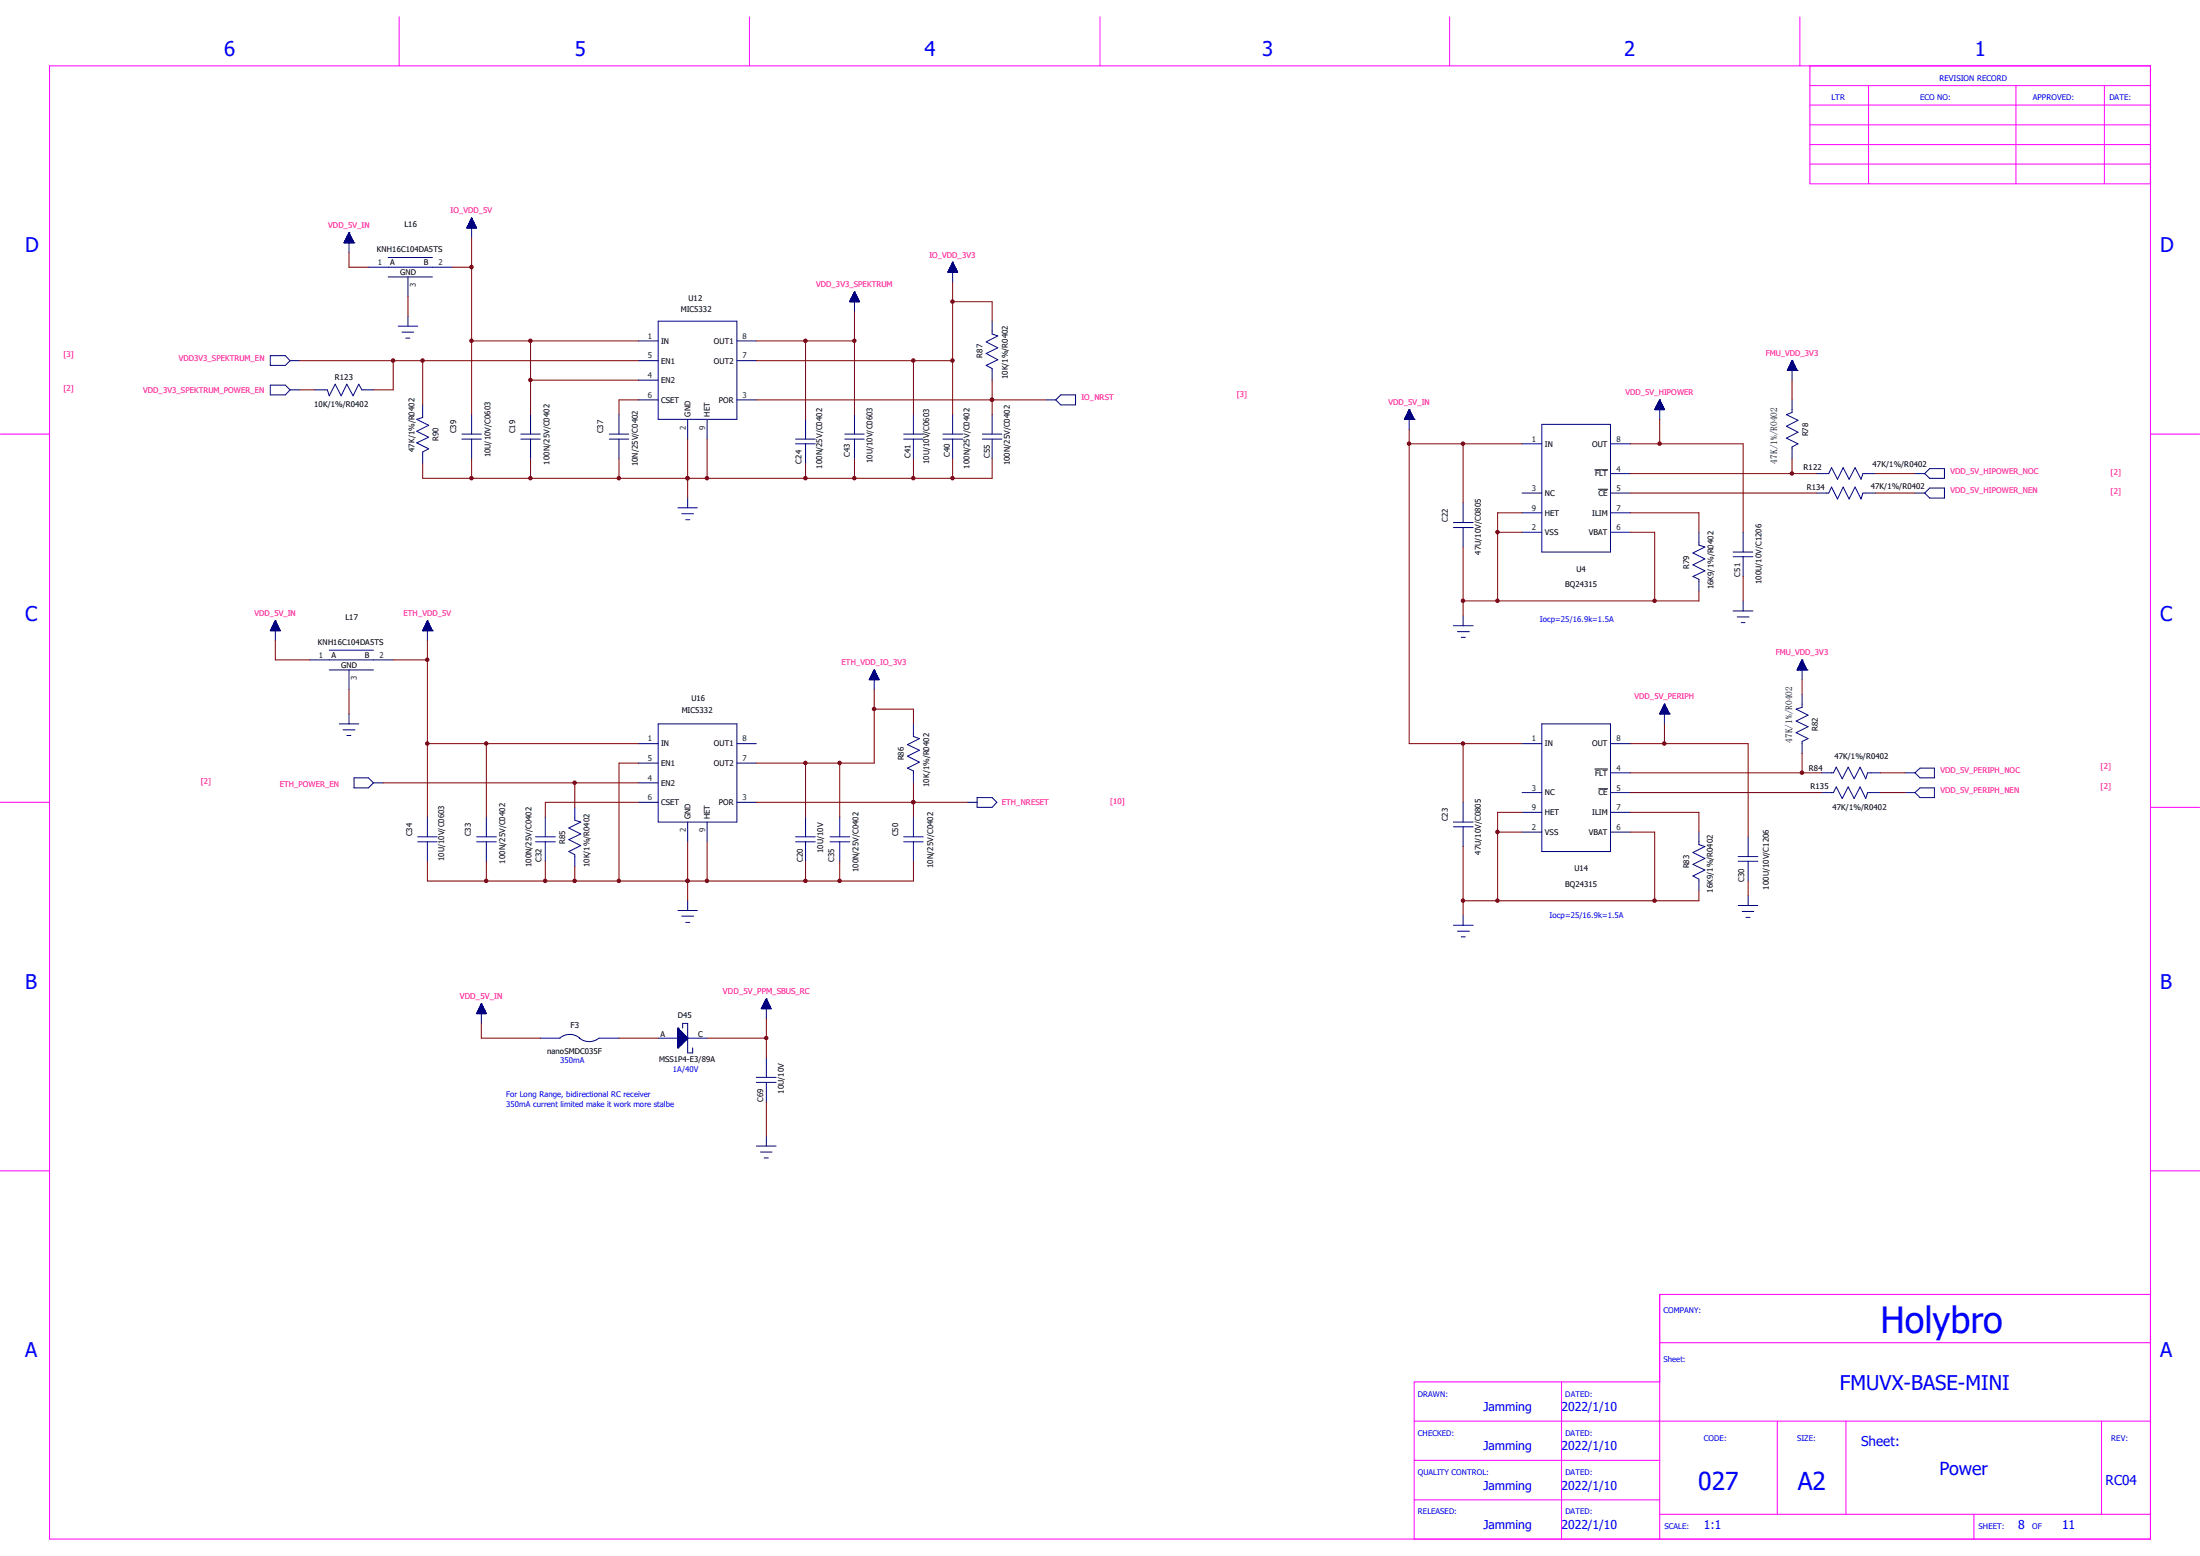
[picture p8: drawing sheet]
<svg xmlns="http://www.w3.org/2000/svg" width="297mm" height="210mm" viewBox="0 0 297 210" stroke-linecap="round" stroke-linejoin="round" font-family="sans-serif">
<g fill="none" stroke="#000080" stroke-width=".14">
<path d="M46.4 32.8h.1M46.4 32.8h1.4M46.5 32.7h1.3M46.5 32.7h1.2v.1M46.6 32.6h1.1v.2M46.6 32.5h1.1M46.6 32.5v.3M46.6 32.8v-.4h1v.4M46.7 32.4h.9M46.7 32.3h.9v.5M46.7 32.3v.5M46.7 32.3h.8"/>
<path d="M46.7 32.8v-.6h.8v.6M46.7 32.2h.8M46.8 32.1h.7v.7M46.8 32h.6v.8M46.9 31.9h.4v.9M46.9 31.8v1M46.9 31.8h.4M46.9 31.8h.4v1M47 31.7h.2v1.1M47 31.7v1.1M47 31.7h.2M47 31.6h.2v1.2"/>
<path d="M47 31.5v1.3M47.1 31.5h.1M47.1 31.5h.1v1.3M47.1 31.4v1.4M47.1 31.4h.1M47.1 31.4v2.7M47.1 31.4l-.7 1.4M47.1 31.4l.7 1.4M47.3 31.7h-.4v1.1M47.4 32h-.6v.8M47.4 32.1h-.6v.7M47.7 32.6h-1.2v.2"/>
<path d="M47.8 32.8h.1M49.7 36.1h11.3M52.4 37.4h6M52.4 34.8h6M55.1 37.4v2.6M63 30.7h1.3M63 30.7v.1M63.1 30.7h1.2v.1M63.1 30.6h1.2M63.1 30.6v.2M63.1 30.6h1.1M63.2 30.5h1v.3"/>
<path d="M63.2 30.4h1M63.2 30.3h.9v.5M63.2 30.3v.5M63.3 30.3h.8M63.3 30.2h.8v.6M63.3 30.1v.7M63.3 30.1h.8M63.4 30.1h.6M63.4 30v.8M63.4 30h.6M63.4 29.9v.9M63.5 29.9h.4"/>
<path d="M63.5 29.9h.4v.9M63.5 29.8v1M63.5 29.8h.3M63.5 29.7v1.1M63.6 29.7h.2v1.1M63.6 29.6h.2M63.6 29.6v1.2M63.6 29.5h.1v1.3M63.6 29.5v1.3M63.7 29.5h.1M63.7 29.4v2.7M63.7 29.4l-.7 1.4"/>
<path d="M63.7 29.4l.6 1.4h-1.3M63.8 29.8v1M64 30v.8M64 30.1v.7M64.1 30.4h-.9v.4M64.2 30.5h-1v.3M64.2 30.4v.4M64.3 30.6v.2M115.1 40v.7M115.1 40h.6M115.1 39.9h.6v.8M115.1 39.8v.9"/>
<path d="M115.1 39.8h.5M115.1 39.8h.5v.9M115.2 39.8h.3M115.2 39.7h.3v1M115.3 39.6h.2v1.1M115.3 39.5h.1v1.2M115.3 39.5v1.2M115.4 39.4h.1M115.4 39.4v2.6M115.4 39.4l-.7 1.3M115.4 39.4l.6 1.3h-1.3M115.4 39.5h.1"/>
<path d="M115.4 39.5h-.1v1.2M115.5 39.7h-.3v1M128 36.7h1.2M128 36.6h1.2M128.1 36.6h1.1v.1M128.1 36.5h1.1v.2M128.1 36.4h1M128.1 36.4v.3M128.1 36.7v-.3h1v.3M128.2 36.3h.9M128.2 36.7v-.5h.9v.5M128.2 36.2h.8"/>
<path d="M128.2 36.2h.8v.5M128.2 36.1v.6M128.3 36.1h.7M128.3 36h.6v.7M128.4 35.9h.5v.8M128.4 35.9v.8M128.4 35.9h.5M128.4 35.9h.4v.8M128.5 35.7h.3v1M128.5 35.6h.2v1.1M128.5 35.6v1.1M128.6 35.6h.1"/>
<path d="M128.6 35.5h.1v1.2M128.6 35.5v1.2M128.6 35.4h.1M128.6 35.4v2.7M128.6 35.4l-.6 1.3M128.6 35.4l.7 1.3h-1.3M128.6 35.5h.1M128.7 35.6h-.2v1.1M128.8 35.8h-.4v.9M128.9 36h-.6v.7M129.2 36.5h-1.1v.2M36.5 48h2l.7 .7-.7 .6h-2z"/>
<path d="M36.5 52h2l.7 .6-.7 .7h-2zM39.2 48.7h1.3M39.2 52.6h1.3M42.5 52.6h1.7l.2 .8 .9-1.5 .8 1.5 .7-1.5 .9 1.5 .7-1.5 .5 .7h1.5M53.8 44h2.6M54.3 44.8h1.5M54.8 45.6h.5M55.1 42.7v1.3M57.1 54.7v1.6l-.8 .3 1.6 .8-1.6 .8 1.6 .8-1.6 .8 1.6 .8-.8 .4v1.6M62.4 59.3h2.6M62.4 58.6h2.6M63.7 56v2.6"/>
<path d="M63.7 59.3v2.6M70.3 59.3h2.6M70.3 58.6h2.6M71.6 56v2.6M71.6 59.3v2.6M82.3 59.3h2.6M82.3 58.6h2.6M83.6 56v2.6M83.6 59.3v2.6M86.2 46h2.7M86.2 48.7h2.7M86.2 51.3h2.7"/>
<path d="M86.2 54h2.7M88.9 43.3h10.6v13.3h-10.6zM92.8 56.6v2.7M95.5 56.6v2.7M99.5 46h2.6M99.5 48.7h2.6M99.5 54h2.6M107.4 59.9h2.7M107.4 59.3h2.7M108.8 56.6v2.7M108.8 59.9v2.7M114 59.3h2.7"/>
<path d="M114 58.6h2.7M114.7 40.7h1.3M114.7 40.6v.1M114.8 40.6h1.2M114.8 40.6h1.2v.1M114.8 40.5v.2M114.8 40.5h1.1M114.9 40.7v-.3h1v.3M114.9 40.4h1M114.9 40.3h1v.4M114.9 40.7v-.5h.9v.5M115 40.2h.8"/>
<path d="M115 40.1h.7v.6M115.1 40h.6v.7M115.4 56v2.6M115.4 59.3v2.6M115.7 40.1h-.7v.6M115.8 40.3h-.9v.4M122 59.3h2.6M122 58.6h2.6M123.3 56v2.6M123.3 59.3v2.6M127.3 59.3h2.7M127.3 58.6h2.7"/>
<path d="M128.6 56v2.6M128.6 59.3v2.6M132.6 59.3h2.7M132.6 58.6h2.7M133.9 43.3v1.8l.8 .2-1.6 .8 1.6 .8-1.6 .8 1.6 .9-1.6 .7 .8 .4v1.6M133.9 56v2.6M133.9 59.3v2.6M141.2 54h1.3M142.5 54l.7-.7h2v1.4h-2zM189.6 56.6h.1M189.6 56.6h1.3M189.7 56.5h1.2v.1"/>
<path d="M189.7 56.4h1.1v.2M189.7 56.4v.2M189.7 56.3h1.1M189.8 56.3h1v.3M189.8 56.2h1M189.8 56.3v.3M189.8 56.6v-.4h.9v.4M189.9 56.1h.8M189.9 56.1h.8v.5M189.9 56v.6M189.9 56h.7M189.9 56.6v-.6h.7v.6"/>
<path d="M189.9 55.9h.7M190 55.9h.5v.7M190 55.8h.5v.8M190.1 55.7h.4v.9M190.1 55.6v1M190.1 55.6h.3M190.1 55.5h.3v1.1M190.1 55.5v1.1M190.2 55.5h.2M190.2 55.5h.2v1.1M190.2 55.4v1.2M190.2 55.4h.1"/>
<path d="M190.2 55.3h.1M190.2 55.3v2.7M190.2 55.3l-.6 1.3M190.2 55.3l.7 1.3M190.2 55.3l.1 1.3M190.5 55.7h-.5v.9M190.5 55.8h-.5v.8M190.8 56.5h-1.1v.1M190.9 56.6h.1M205.5 59.9h2.7M208.2 57.3h9.2v17.2h-9.2zM217.4 59.9h2.7"/>
<path d="M223.4 55.2l1.3 .1M223.5 55.1h1.2v.2M223.5 55.1v.2M223.5 55h1.1v.3M223.5 55.1h1.1M223.5 55v.3M223.6 55.3v-.4h.9v.4M223.6 54.9h1M223.6 54.9h.9M223.6 54.8h.9v.5M223.7 55.3v-.6h.8v.6M223.7 54.7h.7"/>
<path d="M223.8 54.6h.6v.7M223.8 54.5h.5v.8M223.9 54.4h.4v.9M223.9 54.3v1M223.9 54.3h.3v1M223.9 54.3h.3M223.9 54.2v1.1M223.9 54.2h.3v1.1M223.9 54.2h.3M223.9 54.1v1.2M224 54.1h.2M224 54.1h.1v1.2"/>
<path d="M224.1 54h.1M224.1 54v2.6M224.1 54l-.7 1.3h1.3M224.1 54l.6 1.3M224.1 54l-.1 1.3M224.3 54.4h-.5v.9M224.4 54.6h-.6v.7M224.5 54.8h-.9v.5M224.7 55.2h-1.3v.1M241.3 50h.1M241.3 50h1.3M241.3 50v-.1h1.3v.1"/>
<path d="M241.4 49.8h1.1M241.4 49.8h1.1v.2M241.5 49.7h.9v.3M241.5 49.6h.9v.4M241.5 49.5v.5M241.6 49.5h.8M241.6 50v-.6h.8v.6M241.6 49.4h.7M241.6 49.4h.7v.6M241.6 49.3v.7M241.6 49.3h.7M241.7 49.2h.5v.8"/>
<path d="M241.7 49.1h.5v.9M241.8 49h.3v1M241.8 49v1M241.8 49h.3M241.8 48.9h.3v1.1M241.8 48.9v1.1M241.9 48.9h.2M241.9 48.8h.2v1.2M241.9 48.8v1.2M241.9 48.8h.1M241.9 48.7h.1M241.9 48.7v2.6"/>
<path d="M241.9 54v1.7l-.7 .3 1.5 .7-1.5 .8 1.5 .8-1.5 .8 1.5 .8-.8 .4v1.6M241.9 48.7l-.6 1.3M241.9 48.7l.7 1.3M241.9 48.7l.1 1.3M242.2 49.1h-.5v.9M242.2 49.2h-.5v.8M242.4 49.6h-.9v.4M242.5 49.7h-1.1v.3M242.6 50h.1M91.5 68.5h2.6M92 69.3h1.6M92.6 70.1h.5"/>
<path d="M92.8 67.2v1.3M196.2 71.2h2.7M196.2 70.5h2.7M197.5 67.9v2.6M197.5 71.2v2.6M205.5 71.8h2.7M205.5 66.5h2.7M205.5 69.2h2.7M217.4 71.8h2.7M217.4 66.5h2.7M217.4 69.2h2.7M217.4 63.9h2.7"/>
<path d="M229.4 71.8v1.8l.8 .2-1.6 .8 1.6 .8-1.6 .8 1.6 .8-1.6 .8 .8 .4v1.6M234 74.5h2.6M234 75.1h2.6M235.3 71.8v2.7M235.3 75.1v2.7M245.3 66.5h1.6l.4-.8 .8 1.7 .7-1.7 .8 1.7 .8-1.7 .8 1.7 .3-.9h1.7M245.3 63.9h1.6l.4-.8 .8 1.6 .7-1.6 .8 1.6 .8-1.6 .8 1.6 .3-.8h1.7M258.5 66.5h1.3M258.5 63.9h1.3M259.8 66.5l.7-.6h2v1.3h-2zM260.5 63.2h2v1.4h-2l-.7-.7zM36.5 85.1h1.3"/>
<path d="M36.6 85h1.2M36.7 84.9h1M36.7 84.8h.9v.3M36.7 84.7v.4M36.7 84.7h.9M36.7 84.6v.5M36.8 84.6h.7M36.8 84.5h.7v.6M36.8 84.5v.6M36.8 84.5h.7M36.9 84.5h.6M36.9 84.4h.6"/>
<path d="M36.9 84.4v.7M36.9 84.4h.5M36.9 84.3h.5M36.9 84.2v.9M37 84.2h.4M37 84.2v.9M37 84.1h.3v1M37 84v1.1M37 84h.3M37 84.1h.3M37 83.9v1.2M37.1 84h.2"/>
<path d="M37.1 83.9h.2v1.2M37.2 83.8h.1M37.2 83.8v2.6M37.2 83.8l.6 1.3h-1.3zM37.2 83.9h-.1v1.2M37.3 84v1.1M37.4 84.2v.9M37.4 84.3v.8M37.5 84.4v.7M37.6 84.6v.5M37.7 84.8h-1v.3M37.7 84.8v.3"/>
<path d="M37.7 84.9h-1.1v.2M37.8 85h-1.3v.1M37.8 85v.1M41.8 89.1h11.3M44.4 90.4h6M44.4 87.8h6M45.8 97.7h2.6M46.3 98.5h1.6M46.8 99.3h.6M47.1 90.4v2.6M47.1 96.4v1.3M57.1 85.1h.1"/>
<path d="M57.1 85.1h1.3M57.1 85.1h1.2M57.1 85h1.2M57.1 84.9h1.2M57.1 84.9v.2M57.2 84.9h1.1v.2M57.2 84.8h1v.3M57.2 84.8v.3M57.2 84.8h1M57.3 84.7h.9M57.3 84.7v.4M57.3 84.7h.8"/>
<path d="M57.3 84.6h.8M57.3 84.5v.6M57.4 84.5h.7M57.4 84.5h.7v.6M57.4 84.5v.6M57.4 84.5h.6M57.4 84.4h.6M57.4 84.4h.6v.7M57.4 84.3v.8M57.5 84.3h.5M57.5 84.2h.5v.9M57.5 84.2v.9"/>
<path d="M57.5 84.2h.4v.9M57.5 84.1v1M57.6 84.1h.3M57.6 84v1.1M57.6 84h.2M57.6 83.9v1.2M57.7 83.9h.1M57.7 83.8h.1M57.7 83.8v2.6M57.7 83.9v1.2M57.7 83.8l-.6 1.3M57.7 83.8l.7 1.3"/>
<path d="M57.8 83.9v1.2M57.9 84v1.1M58.1 84.6v.5M58.2 84.7v.4M58.3 85h-1.2v.1M58.3 85v.1M58.4 85.1h.1M88.9 97.7h10.6v13.3h-10.6zM117.4 91.7h.1M117.4 91.7h1.3M117.4 91.6h1.2M117.4 91.5v.2"/>
<path d="M117.5 91.5h1.1M117.5 91.5h1v.2M117.6 91.4h.9M117.6 91.3h.8v.4M117.6 91.2v.5M117.6 91.2h.8M117.6 91.1v.6M117.7 91.1h.7M117.7 91.1h.6M117.7 91v.7M117.7 91h.6M117.8 91h.5"/>
<path d="M117.8 90.8h.4v.9M117.8 90.8h.4M117.8 90.8v.9M117.9 90.8h.3M117.9 90.7v1M117.9 90.7h.3M117.9 90.6h.3v1.1M117.9 90.6v1.1M117.9 90.6h.2M117.9 90.5v1.2M118 90.5h.1v1.2M118 90.5h.1"/>
<path d="M118 90.4v2.6M118 90.4l.7 1.3h-1.4zM118.2 90.7v1M118.3 90.9h-.5v.8M118.3 90.9v.8M118.3 91.1v.6M118.4 91.1v.6M118.4 91.4h-.8v.3M118.5 91.4v.3M118.5 91.4h-1v.3M118.6 91.6v.1M118.7 91.7h.1"/>
<path d="M123.3 97.7v1.7l.8 .3-1.6 .8 1.6 .8-1.6 .8 1.6 .8-1.6 .8 .8 .4v1.6M196.2 84.5h2.7M196.8 85.3h1.6M197.3 86h.5M197.5 83.1v1.4M208.2 97.7h9.2v17.2h-9.2zM224.1 96.4h.1M224.1 96.4h1.3M224.1 96.3h1.2M224.1 96.3h1.2v.1M224.1 96.2v.2M224.2 96.2h1.1"/>
<path d="M224.2 96.2h1.1v.2M224.2 96.1v.3M224.2 96.1h1.1M224.2 96.4v-.3h1v.3M224.2 96h1M224.3 96h.9v.4M224.3 95.8h.8v.6M224.3 95.8v.6M224.4 95.8h.7M224.4 96.4v-.7h.7v.7M224.4 95.7h.6M224.5 95.6h.5v.8"/>
<path d="M224.5 95.5h.5v.9M224.5 95.5v.9M224.5 95.5h.4M224.5 95.4h.4v1M224.5 95.4v1M224.6 95.4h.3M224.6 95.3h.2v1.1M224.6 95.3v1.1M224.6 95.3h.2M224.7 95.2h.1v1.2M224.7 95h.1M224.7 95v2.7"/>
<path d="M224.7 95l-.6 1.4M224.7 95l.7 1.4M224.7 95.1v1.3M224.8 95.2h-.1v1.2M225 95.6h-.5v.8M225.2 95.9h-.9v.5M225.4 96.4h.1M234 82.5h2.6M234.5 83.3h1.6M235.1 84h.5M235.3 81.1v1.4M242.6 90.4h.1"/>
<path d="M242.6 90.4h1.4M242.7 90.4h1.2M242.7 90.3h1.2M242.7 90.2h1.1v.2M242.8 90.1h1M242.8 90.1v.3M242.8 90.1h1v.3M242.8 90h.9v.4M242.8 90v.4M242.9 90h.8M242.9 89.9h.8M242.9 89.9v.5"/>
<path d="M242.9 89.9h.7M243 89.8h.6M243 89.7h.6M243 89.6h.5v.8M243 89.5v.9M243.1 89.5h.4M243.1 89.4v1M243.1 89.5h.4v.9M243.1 89.4h.3v1M243.1 89.3v1.1M243.2 89.3h.2M243.2 89.2v1.2"/>
<path d="M243.2 89.2h.1M243.2 89.1v1.3M243.3 89.1h.1M243.3 89.1v2.6M243.3 93.7v1.8l-.8 .2 1.6 .8-1.6 .8 1.6 .8-1.6 .8 1.6 .8-.8 .4v1.6M243.3 89.1l-.7 1.3M243.3 89.1l.7 1.3M243.3 89.1v1.3M243.4 89.2v1.2M243.5 89.6h-.5v.8M243.6 89.7h-.6v.7M243.6 89.7v.7"/>
<path d="M243.6 89.8v.6M243.7 89.9v.5M243.8 90.2h-1.1v.2M243.9 90.3h-1.2v.1M243.9 90.3v.1M244 90.4h.1M47.8 105h1.9l.7 .7-.7 .6h-1.9zM50.4 105.7h1.3M56.4 113.6h2.6M56.4 112.9h2.6M57.7 110.3v2.6M57.7 113.6v2.6"/>
<path d="M64.3 113.6h2.7M64.3 112.9h2.7M65.7 110.3v2.6M65.7 113.6v2.6M72.3 113.6h2.7M72.3 112.9h2.7M73.6 110.3v2.6M73.6 113.6v2.6M77.6 109v1.7l.8 .3-1.6 .8 1.6 .8-1.6 .7 1.6 .8-1.6 .8 .8 .5v1.5M86.2 100.4h2.7M86.2 103h2.7M86.2 105.7h2.7"/>
<path d="M86.2 108.3h2.7M92.8 111v2.6M95.5 111v2.6M99.5 100.4h2.6M99.5 103h2.6M99.5 108.3h2.6M107.4 113.6h2.7M107.4 112.9h2.7M108.8 110.3v2.6M108.8 113.6v2.6M112.1 113.6h2.6M112.1 112.9h2.6"/>
<path d="M113.4 110.3v2.6M113.4 113.6v2.6M122 113.6h2.6M122 112.9h2.6M123.3 110.3v2.6M123.3 113.6v2.6M130.6 108.3h1.3M131.9 107.7h2l.7 .6-.7 .7h-2zM196.2 111.6h2.7M196.2 111h2.7M197.5 108.3v2.7M197.5 111.6v2.7"/>
<path d="M205.5 100.4h2.7M205.5 112.3h2.7M205.5 107h2.7M205.5 109.6h2.7M217.4 100.4h2.7M217.4 112.3h2.7M217.4 107h2.7M217.4 109.6h2.7M217.4 104.3h2.7M229.4 112.3v1.7l.8 .3-1.6 .8 1.6 .8-1.6 .8 1.6 .7-1.6 .8 .8 .5v1.5M234.7 116.2h2.6M234.7 115.6h2.6"/>
<path d="M236 112.9v2.7M236 116.2v2.7M245.9 107h1.6l.4-.8 .8 1.6 .8-1.6 .8 1.6 .8-1.6 .8 1.6 .2-.8h1.8M245.9 104.3h1.6l.4-.8 .8 1.6 .8-1.6 .8 1.6 .8-1.6 .8 1.6 .2-.8h1.8M257.2 107h1.3M257.2 104.3h1.3M258.5 104.3l.7-.6h2v1.3h-2zM258.5 107l.7-.7h2v1.4h-2zM64.3 136.8h1.3M64.3 136.7v.1M64.4 136.7h1.2v.1M64.4 136.7h1.2"/>
<path d="M64.5 136.6h1M64.5 136.4h1v.4M64.5 136.4v.4M64.6 136.4h.8M64.6 136.2h.8v.6M64.6 136.2v.6M64.7 136.2h.7M64.7 136.1h.6M64.7 136.1v.7M64.7 136.1h.6v.7M64.7 136v.8M64.8 136h.4"/>
<path d="M64.8 135.9h.4M64.9 135.8h.3v1M64.9 135.8h.3M64.9 135.7v1.1M64.9 135.7h.2M64.9 135.6v1.2M64.9 135.6h.2v1.2M65 135.5h.1M65 135.5v2.6M65 135.5l-.7 1.3M65 135.5l.7 1.3h-1.4M65 135.6h.1"/>
<path d="M65.1 135.7v1.1M65.2 135.8h-.4v1M65.2 135.9v.9M65.3 136v.8M65.4 136.3h-.8v.5M65.4 136.3v.5M65.5 136.5h-1v.3M65.5 136.5v.3M65.6 136.6h-1.2v.2M65.6 136.7v.1M91.5 138.8h.1M91.5 138.8l1.3 1.3"/>
<path d="M91.5 138.8v2.6M91.5 138.9h.1v2.5h-.1M91.5 138.9h.2v2.4h-.2M91.5 139h.2v2.2h-.2M91.5 139.1h.3v2.1h-.3M91.5 139.2h.5v1.8h-.5M91.5 139.4h.6v1.5h-.6M91.5 139.4h.7v1.4h-.7M91.5 139.5h.7v1.2h-.7M91.5 139.5h.8v1.2h-.8M91.5 139.7h.9v.9h-.9M91.5 139.7h.9v.8h-.9"/>
<path d="M91.5 139.9h1.1v.5h-1.1M91.5 140h1.3v.3h-1.3M91.5 140h1.2M91.5 139.9h1.2v.4M91.5 139.8h1M91.5 139.8h1v.6M91.5 139.7h1v.8M91.5 139.6h.8v1M91.5 139.6h.8M91.5 139.4h.7M91.5 139.3h.5M91.5 139.3h.5v1.6"/>
<path d="M91.5 139.2h.4M91.5 139.1h.4v2M91.5 139.1h.3v2M91.5 139h.2v2.3M91.5 138.9h.2M91.5 122.9h2.6M91.6 138.9v2.5M91.9 139.1v2M91.9 139.2v1.8M92 123.7h1.6M92.1 139.4v1.5M92.2 138.8v-.7h.6v4h.7v-.7"/>
<path d="M92.2 139.5v1.3M92.5 139.8v.7M92.6 139.9v.5M92.6 124.5h.5M92.7 140v.3M92.8 121.6v1.3M102.8 136.1h1.3M102.8 136.1h.1M102.9 136.1v-.1h1.1v.1M102.9 135.9h1.1M102.9 136.1v-.3h1.1v.3M103 135.8h.9"/>
<path d="M103 135.8h.9v.3M103 135.7v.4M103 135.7h.9M103 135.7h.8v.4M103 135.6h.8M103 135.6v.5M103.1 136.1v-.5h.7v.5M103.1 135.5h.7M103.1 135.5h.7v.6M103.1 135.4v.7M103.2 135.4h.5M103.2 135.3h.5v.8"/>
<path d="M103.2 135.3v.8M103.2 135.3h.5M103.2 135.2h.5v.9M103.2 135.2v.9M103.3 135.2h.3M103.3 135.1h.3v1M103.3 135h.2v1.1M103.4 134.9h.1v1.2M103.4 134.9v1.2M103.4 134.9h.1M103.5 134.8h.1M103.5 134.8v2.7"/>
<path d="M103.5 134.8l-.7 1.3M103.5 134.8l.6 1.3M103.5 135h-.2v1.1M103.6 135.1h-.3v1M196.2 124.9h2.7M196.8 125.7h1.6M197.3 126.4h.5M197.5 123.5v1.4M234.7 122.2h2.6M235.2 123h1.6M235.7 123.8h.6M236 120.9v1.3"/>
<path d="M72.9 140.1h2.7M75.6 140.1a2.01 2.01 0 0 1 2.6 0M80.9 140.1a2.07 2.07 0 0 1-2.7 0h.1M80.9 140.1h2.7M88.9 140.1h6.6M91.5 141.4h.1M91.5 141.3h.2M91.5 141.1h.4M91.5 141h.5M91.5 140.9h.6M91.5 140.8h.7M91.5 140.6h.9"/>
<path d="M91.5 140.5h1M91.5 140.4h1.1M91.5 140.3h1.2M91.5 140h1.3v.2h-1.3M91.5 140.1h1.3M92.8 140.1h.1M92.8 140.1l-1.3 1.3M102.1 146.1h2.7M102.1 145.4h2.7M102.1 154.7h2.7M102.7 155.5h1.5M103.2 156.3h.5"/>
<path d="M103.5 142.8v2.6M103.5 146.1v2.7M103.5 153.4v1.3"/>
</g>
<g fill="none" stroke="#800000" stroke-width=".14">
<path d="M47.1 34.1v2h2.6M61 36.1h2.7M63.7 32.1v23.9M128.6 38.1v17.9M40.5 48.7h45.7M40.5 52.6h2M53.1 48.7v3.9h-2.7M55.1 40v2.7M57.1 48.7v6M63.7 46h22.5M71.6 46v10M71.6 51.3h14.6"/>
<path d="M86.2 54h-2.6v2M92.8 59.3v7.9M95.5 59.3v5.3M102.1 54h39.1M102.1 46h13.3M102.1 48.7h26.5M108.8 46v10.6M115.4 42v14M123.3 48.7v7.3M128.6 40.7h5.3v2.6M133.9 54h.1M133.9 51.3v4.7"/>
<path d="M190.2 59.9h15.3M190.2 58v42.4h15.3M197.5 59.9v8M220.1 59.9h15.2v11.9M224.1 56.6v3.3M241.9 51.3v2.7M63.7 61.9v2.7M71.6 61.9v2.7M83.6 61.9v2.7M92.8 64.6h.1M108.8 62.6v2M115.4 61.9v2.7"/>
<path d="M123.3 61.9v2.7M128.6 61.9v2.7M133.9 61.9v2.7h-76.8v-2M197.5 73.8v9.3M202.2 71.8h3.3M205.5 69.2h-3.3v11.9M220.1 63.9h25.2M220.1 69.2h9.3v2.6M220.1 71.8h3.3v9.3M220.1 66.5h25.2M229.4 79.8v1.3h-31.9M235.3 77.8v3.3"/>
<path d="M241.9 61.9v2M253.2 63.9h5.3M253.2 66.5h5.3M37.2 86.4v2.7h4.6M47.1 93v3.4M53.1 89.1h4.6M57.7 86.4v23.9M118 95.7h5.3v2M118 93v10h-15.9M224.7 97.7v2.7M243.3 91.7v2M51.7 105.7h34.5"/>
<path d="M57.7 100.4h28.5M57.7 116.2v2.7h65.6v-2.7M65.7 100.4v9.9M65.7 116.2v2.7M73.6 116.2v2.7M77.6 105.7v3.3M77.6 116.9v2M86.2 103h-2.6v15.9M86.2 108.3h-12.6v2M92.8 118.9h.1M92.8 113.6v8M95.5 113.6v5.3"/>
<path d="M102.1 108.3h28.5M108.8 103v7.3M108.8 116.2v2.7M113.4 103v7.3M113.4 116.2v2.7M123.3 108.3h.1M123.3 105.7v4.6M197.5 100.4v7.9M197.5 114.3v9.2M202.2 112.3h3.3M205.5 109.6h-3.3v12M220.1 109.6h9.3v2.7"/>
<path d="M220.1 112.3h3.3v9.3M220.1 104.3h25.8M220.1 100.4h15.9v12.5M220.1 107h25.8M236 118.9v2M243.3 101.7v2.6M253.9 104.3h3.3M253.9 107h3.3M65 138.1v2h7.9M103.5 137.5v5.3M229.4 120.2v1.4h-31.9M83.6 140.1h5.3"/>
<path d="M95.5 140.1h8M103.5 148.8v4.6"/>
</g>
<g fill="#800000" stroke="#800000" stroke-width=".14">
<circle cx="202.2" cy="71.8" r=".23"/>
<circle cx="223.4" cy="81.1" r=".23"/>
<circle cx="202.2" cy="81.1" r=".23"/>
<circle cx="197.5" cy="81.1" r=".23"/>
<circle cx="241.9" cy="63.9" r=".23"/>
<circle cx="202.2" cy="112.3" r=".23"/>
<circle cx="223.4" cy="121.6" r=".23"/>
<circle cx="202.2" cy="121.6" r=".23"/>
<circle cx="197.5" cy="121.6" r=".23"/>
<circle cx="197.5" cy="59.9" r=".23"/>
<circle cx="197.5" cy="100.4" r=".23"/>
<circle cx="190.2" cy="59.9" r=".23"/>
<circle cx="243.3" cy="104.3" r=".23"/>
<circle cx="224" cy="59.9" r=".23"/>
<circle cx="224.7" cy="100.4" r=".23"/>
<circle cx="92.8" cy="64.5" r=".23"/>
<circle cx="71.6" cy="46" r=".23"/>
<circle cx="71.6" cy="51.3" r=".23"/>
<circle cx="71.6" cy="64.5" r=".23"/>
<circle cx="63.6" cy="46" r=".23"/>
<circle cx="95.4" cy="64.5" r=".23"/>
<circle cx="123.3" cy="64.5" r=".23"/>
<circle cx="123.3" cy="48.7" r=".23"/>
<circle cx="128.6" cy="48.7" r=".23"/>
<circle cx="128.6" cy="64.5" r=".23"/>
<circle cx="83.5" cy="64.5" r=".23"/>
<circle cx="115.3" cy="46" r=".23"/>
<circle cx="115.3" cy="64.5" r=".23"/>
<circle cx="92.8" cy="118.9" r=".23"/>
<circle cx="65.6" cy="100.4" r=".23"/>
<circle cx="73.6" cy="118.9" r=".23"/>
<circle cx="65.6" cy="118.9" r=".23"/>
<circle cx="95.4" cy="118.9" r=".23"/>
<circle cx="123.3" cy="108.3" r=".23"/>
<circle cx="113.3" cy="118.9" r=".23"/>
<circle cx="133.9" cy="54" r=".23"/>
<circle cx="118" cy="95.7" r=".23"/>
<circle cx="128.6" cy="40.7" r=".23"/>
<circle cx="77.6" cy="118.9" r=".23"/>
<circle cx="63.6" cy="36" r=".23"/>
<circle cx="53.1" cy="48.7" r=".23"/>
<circle cx="57" cy="48.7" r=".23"/>
<circle cx="63.6" cy="64.5" r=".23"/>
<circle cx="108.7" cy="46" r=".23"/>
<circle cx="108.7" cy="64.5" r=".23"/>
<circle cx="57.7" cy="100.4" r=".23"/>
<circle cx="57.7" cy="89" r=".23"/>
<circle cx="108.7" cy="103" r=".23"/>
<circle cx="108.7" cy="118.9" r=".23"/>
<circle cx="113.3" cy="103" r=".23"/>
<circle cx="77.6" cy="105.6" r=".23"/>
<circle cx="83.5" cy="118.9" r=".23"/>
<circle cx="103.4" cy="140.1" r=".23"/>
</g>
<g fill="none" stroke="#f0f" stroke-width=".14">
<path d="M6.7 8.9h283.6v198.8h-283.6zM53.9 2.3v6.6M101.2 2.3v6.6M148.5 2.3v6.6M195.7 2.3v6.6M243 2.3v6.6M244.3 8.9v15.9h46M244.3 16.8h46M244.3 11.6h46M244.3 14.2h46M244.3 19.5h46M252.3 11.6v13.2"/>
<path d="M272.2 11.6v13.2M284.1 11.6v13.2M244.3 22.1h46M0 58.6h6.7M290.3 58.6h6.7M0 108.3h6.7M290.3 109h6.7M0 158h6.7M290.3 158h6.7M290.3 174.7h-66.2v33M190.9 191.8h99.4M190.9 197.1h33.2"/>
<path d="M210.8 186.5v21.2M224.1 181.2h66.2M224.1 186.5h-33.2v21.2M239.9 191.8v12.6M249.2 191.8v12.6M283.7 191.8v12.6M190.9 202.4h33.2M224.1 204.4h66.2M266.5 204.4v3.3"/>
</g>
<path d="M215.3 63.4h1.7M215.8 66h1.2M215.3 103.8h1.7M215.8 106.5h1.2" fill="none" stroke="#000" stroke-width=".14"/>
<text font-size="4.9" fill="#00f" x="253.9" y="179.9">Holybro</text>
<g font-size="3.3" fill="#00f">
<text x="229.3" y="201">027</text>
<text x="242.7" y="201">A2</text>
</g>
<g font-size="2.7" fill="#00f">
<text x="30.3" y="7.6">6</text>
<text x="77.6" y="7.6">5</text>
<text x="124.8" y="7.6">4</text>
<text x="170.4" y="7.6">3</text>
<text x="219.3" y="7.6">2</text>
<text x="266.6" y="7.6">1</text>
<text x="3.4" y="34.1">D</text>
<text x="291.6" y="34.1">D</text>
<text x="3.4" y="83.8">C</text>
<text x="291.6" y="83.8">C</text>
<text x="3.4" y="133.5">B</text>
<text x="291.6" y="133.5">B</text>
<text x="3.4" y="183.2">A</text>
<text x="291.6" y="183.2">A</text>
<text x="248.4" y="187.6">FMUVX-BASE-MINI</text>
</g>
<text font-size="2.4" fill="#00f" x="261.8" y="199.1">Power</text>
<g font-size="1.8" fill="#00f">
<text x="251.2" y="195.1">Sheet:</text>
<text x="284.3" y="200.4">RC04</text>
</g>
<g font-size="1.6" fill="#00f">
<text x="200.3" y="190.5">Jamming</text>
<text x="210.8" y="190.5">2022/1/10</text>
<text x="200.3" y="195.7">Jamming</text>
<text x="210.8" y="195.7">2022/1/10</text>
<text x="200.3" y="201.1">Jamming</text>
<text x="210.8" y="201.1">2022/1/10</text>
<text x="200.3" y="206.4">Jamming</text>
<text x="210.8" y="206.4">2022/1/10</text>
<text x="230" y="206.4">1:1</text>
<text x="272.5" y="206.4">8</text>
<text x="278.4" y="206.4">11</text>
</g>
<g font-size="1.3">
<text x="239.9" y="62.6" transform="rotate(-90 239.9 62.6)">47K/1%/R0402</text>
<text x="241.9" y="100.2" transform="rotate(-90 241.9 100.2)">47K/1%/R0402</text>
</g>
<g font-size="1.1" fill="#00f">
<text x="261.8" y="10.9">REVISION RECORD</text>
<text x="247.3" y="13.5">LTR</text>
<text x="259.2" y="13.5">ECO NO:</text>
<text x="274.4" y="13.5">APPROVED:</text>
<text x="284.8" y="13.5">DATE:</text>
<text x="207.9" y="83.9">Iocp=25/16.9k=1.5A</text>
<text x="209.2" y="124">Iocp=25/16.9k=1.5A</text>
<text x="75.6" y="143.4">350mA</text>
<text x="68.3" y="148">For Long Range, bidirectional RC receiver</text>
<text x="68.3" y="149.4">350mA current limited make it work more stalbe</text>
<text x="90.8" y="144.7">1A/40V</text>
<text x="224.6" y="177.2">COMPANY:</text>
<text x="224.6" y="183.9">Sheet:</text>
<text x="191.4" y="188.5">DRAWN:</text>
<text x="211.3" y="188.5">DATED:</text>
<text x="191.4" y="193.8">CHECKED:</text>
<text x="211.3" y="193.8">DATED:</text>
<text x="230" y="194.5">CODE:</text>
<text x="242.6" y="194.5">SIZE:</text>
<text x="285" y="194.5">REV:</text>
<text x="191.4" y="199.1">QUALITY CONTROL:</text>
<text x="211.3" y="199.1">DATED:</text>
<text x="191.4" y="204.4">RELEASED:</text>
<text x="211.3" y="204.4">DATED:</text>
<text x="224.7" y="206.4">SCALE:</text>
<text x="267.1" y="206.4">SHEET:</text>
<text x="274.4" y="206.4">OF</text>
</g>
<g font-size="1.1" fill="#ff0080">
<text x="60.8" y="28.8">IO_VDD_5V</text>
<text x="44.3" y="30.8">VDD_5V_IN</text>
<text x="125.5" y="34.8">IO_VDD_3V3</text>
<text x="110.2" y="38.7">VDD_3V3_SPEKTRUM</text>
<text x="8.6" y="48.1">[3]</text>
<text x="8.6" y="52.8">[2]</text>
<text x="19.3" y="53">VDD_3V3_SPEKTRUM_POWER_EN</text>
<text x="24.1" y="48.7">VDD3V3_SPEKTRUM_EN</text>
<text x="146" y="54">IO_NRST</text>
<text x="167" y="53.6">[3]</text>
<text x="219.5" y="53.3">VDD_5V_HIPOWER</text>
<text x="238.4" y="48">FMU_VDD_3V3</text>
<text x="187.5" y="54.7">VDD_5V_IN</text>
<text x="263.3" y="63.9">VDD_5V_HIPOWER_NOC</text>
<text x="284.9" y="64.1">[2]</text>
<text x="263.3" y="66.5">VDD_5V_HIPOWER_NEN</text>
<text x="284.9" y="66.7">[2]</text>
<text x="34.4" y="83.1">VDD_5V_IN</text>
<text x="54.5" y="83.1">ETH_VDD_5V</text>
<text x="113.6" y="89.7">ETH_VDD_IO_3V3</text>
<text x="239.7" y="88.4">FMU_VDD_3V3</text>
<text x="220.7" y="94.4">VDD_5V_PERIPH</text>
<text x="27.1" y="105.8">[2]</text>
<text x="37.8" y="106.2">ETH_POWER_EN</text>
<text x="262" y="104.3">VDD_5V_PERIPH_NOC</text>
<text x="262" y="107">VDD_5V_PERIPH_NEN</text>
<text x="283.6" y="103.8">[2]</text>
<text x="283.6" y="106.5">[2]</text>
<text x="135.3" y="108.7">ETH_NRESET</text>
<text x="149.9" y="108.5">[10]</text>
<text x="62.1" y="134.8">VDD_5V_IN</text>
<text x="97.6" y="134.2">VDD_5V_PPM_SBUS_RC</text>
</g>
<g font-size="1.1">
<text x="50.9" y="34">KNH16C104DA5TS</text>
<text x="52.7" y="35.8">A</text>
<text x="54.6" y="30.6">L16</text>
<text x="57.2" y="35.8">B</text>
<text x="54" y="37.1">GND</text>
<text x="93" y="40.6">U12</text>
<text x="89.2" y="46.4">IN</text>
<text x="91.9" y="42.2">MIC5332</text>
<text x="96.4" y="46.4">OUT1</text>
<text x="45.2" y="51.3">R123</text>
<text x="89.2" y="49.1">EN1</text>
<text x="89.2" y="51.7">EN2</text>
<text x="96.4" y="49.1">OUT2</text>
<text x="132.6" y="48.3" transform="rotate(-90 132.6 48.3)">R87</text>
<text x="136.1" y="51.2" transform="rotate(-90 136.1 51.2)">10K/1%/R0402</text>
<text x="42.4" y="54.9">10K/1%/R0402</text>
<text x="59.2" y="59.5" transform="rotate(-90 59.2 59.5)">R90</text>
<text x="61.6" y="58.5" transform="rotate(-90 61.6 58.5)">C39</text>
<text x="69.6" y="58.5" transform="rotate(-90 69.6 58.5)">C19</text>
<text x="81.5" y="58.5" transform="rotate(-90 81.5 58.5)">C37</text>
<text x="89.2" y="54.4">CSET</text>
<text x="93.2" y="56.2" transform="rotate(-90 93.2 56.2)">GND</text>
<text x="95.8" y="56.2" transform="rotate(-90 95.8 56.2)">HET</text>
<text x="97" y="54.4">POR</text>
<text x="244.1" y="58.9" transform="rotate(-90 244.1 58.9)">R78</text>
<text x="56" y="61" transform="rotate(-90 56 61)">47K/1%/R0402</text>
<text x="66.2" y="61.7" transform="rotate(-90 66.2 61.7)">10U/10V/C0603</text>
<text x="74.2" y="62.7" transform="rotate(-90 74.2 62.7)">100N/25V/C0402</text>
<text x="86.1" y="63" transform="rotate(-90 86.1 63)">10N/25V/C0402</text>
<text x="108.2" y="62.6" transform="rotate(-90 108.2 62.6)">C24</text>
<text x="111" y="63.2" transform="rotate(-90 111 63.2)">100N/25V/C0402</text>
<text x="114.7" y="61.7" transform="rotate(-90 114.7 61.7)">C43</text>
<text x="117.8" y="62.5" transform="rotate(-90 117.8 62.5)">10U/10V/C0603</text>
<text x="122.9" y="61.8" transform="rotate(-90 122.9 61.8)">C41</text>
<text x="125.4" y="62.7" transform="rotate(-90 125.4 62.7)">10U/10V/C0603</text>
<text x="128.2" y="61.7" transform="rotate(-90 128.2 61.7)">C40</text>
<text x="130.9" y="63.2" transform="rotate(-90 130.9 63.2)">100N/25V/C0402</text>
<text x="133.6" y="61.8" transform="rotate(-90 133.6 61.8)">C55</text>
<text x="136.3" y="62.8" transform="rotate(-90 136.3 62.8)">100N/25V/C0402</text>
<text x="208.6" y="60.3">IN</text>
<text x="215" y="60.3">OUT</text>
<text x="215.3" y="64.3">FLT</text>
<text x="243.5" y="63.4">R122</text>
<text x="252.8" y="63">47K/1%/R0402</text>
<text x="195.5" y="70.4" transform="rotate(-90 195.5 70.4)">C22</text>
<text x="208.6" y="66.9">NC</text>
<text x="208.6" y="69.6">HET</text>
<text x="215" y="69.6">ILIM</text>
<text x="215.8" y="66.9">CE</text>
<text x="243.9" y="66.2">R134</text>
<text x="252.6" y="66">47K/1%/R0402</text>
<text x="199.9" y="74.8" transform="rotate(-90 199.9 74.8)">47U/10V/C0805</text>
<text x="208.6" y="72.2">VSS</text>
<text x="212.9" y="77.2">U4</text>
<text x="214.5" y="72.2">VBAT</text>
<text x="228.1" y="76.8" transform="rotate(-90 228.1 76.8)">R79</text>
<text x="235" y="77.8" transform="rotate(-90 235 77.8)">C51</text>
<text x="46.7" y="83.7">L17</text>
<text x="211.3" y="79.3">BQ24315</text>
<text x="231.4" y="79.5" transform="rotate(-90 231.4 79.5)">16K9/1%/R0402</text>
<text x="237.8" y="78.8" transform="rotate(-90 237.8 78.8)">100U/10V/C1206</text>
<text x="42.9" y="87">KNH16C104DA5TS</text>
<text x="44.7" y="88.8">A</text>
<text x="49.2" y="88.8">B</text>
<text x="46.1" y="90.1">GND</text>
<text x="93.3" y="94.7">U16</text>
<text x="89.2" y="100.8">IN</text>
<text x="92" y="96.3">MIC5332</text>
<text x="96.4" y="100.8">OUT1</text>
<text x="208.6" y="100.8">IN</text>
<text x="215" y="100.8">OUT</text>
<text x="245.4" y="98.6" transform="rotate(-90 245.4 98.6)">R82</text>
<text x="89.2" y="103.4">EN1</text>
<text x="89.2" y="106">EN2</text>
<text x="96.4" y="103.4">OUT2</text>
<text x="122" y="102.6" transform="rotate(-90 122 102.6)">R86</text>
<text x="125.4" y="106.2" transform="rotate(-90 125.4 106.2)">10K/1%/R0402</text>
<text x="208.6" y="107.4">NC</text>
<text x="215.3" y="104.7">FLT</text>
<text x="215.8" y="107.4">CE</text>
<text x="244.2" y="104.1">R84</text>
<text x="244.4" y="106.5">R135</text>
<text x="247.6" y="102.5">47K/1%/R0402</text>
<text x="55.6" y="112.9" transform="rotate(-90 55.6 112.9)">C34</text>
<text x="63.6" y="112.9" transform="rotate(-90 63.6 112.9)">C33</text>
<text x="76.3" y="113.9" transform="rotate(-90 76.3 113.9)">R85</text>
<text x="89.2" y="108.7">CSET</text>
<text x="93.2" y="110.6" transform="rotate(-90 93.2 110.6)">GND</text>
<text x="95.8" y="110.6" transform="rotate(-90 95.8 110.6)">HET</text>
<text x="97" y="108.7">POR</text>
<text x="121.2" y="112.9" transform="rotate(-90 121.2 112.9)">C50</text>
<text x="195.5" y="110.9" transform="rotate(-90 195.5 110.9)">C23</text>
<text x="208.6" y="112.7">VSS</text>
<text x="208.6" y="110">HET</text>
<text x="214.5" y="112.7">VBAT</text>
<text x="215" y="110">ILIM</text>
<text x="247.4" y="109.3">47K/1%/R0402</text>
<text x="60" y="116.2" transform="rotate(-90 60 116.2)">10U/10V/C0603</text>
<text x="68.2" y="116.5" transform="rotate(-90 68.2 116.5)">100N/25V/C0402</text>
<text x="71.8" y="117.1" transform="rotate(-90 71.8 117.1)">100N/25V/C0402</text>
<text x="73.1" y="116.3" transform="rotate(-90 73.1 116.3)">C32</text>
<text x="79.6" y="117.1" transform="rotate(-90 79.6 117.1)">10K/1%/R0402</text>
<text x="108.4" y="116.3" transform="rotate(-90 108.4 116.3)">C20</text>
<text x="111.1" y="115.2" transform="rotate(-90 111.1 115.2)">10U/10V</text>
<text x="112.6" y="116.3" transform="rotate(-90 112.6 116.3)">C35</text>
<text x="115.9" y="117.7" transform="rotate(-90 115.9 117.7)">100N/25V/C0402</text>
<text x="126" y="117.1" transform="rotate(-90 126 117.1)">10N/25V/C0402</text>
<text x="199.9" y="115.4" transform="rotate(-90 199.9 115.4)">47U/10V/C0805</text>
<text x="211.3" y="119.7">BQ24315</text>
<text x="212.6" y="117.6">U14</text>
<text x="228.1" y="117.2" transform="rotate(-90 228.1 117.2)">R83</text>
<text x="235.5" y="119" transform="rotate(-90 235.5 119)">C30</text>
<text x="231.2" y="120.5" transform="rotate(-90 231.2 120.5)">16K9/1%/R0402</text>
<text x="238.8" y="120.1" transform="rotate(-90 238.8 120.1)">100U/10V/C1206</text>
<text x="91.5" y="137.5">D45</text>
<text x="73.9" y="142.2">nanoSMDC035F</text>
<text x="77" y="138.8">F3</text>
<text x="89" y="143.3">MSS1P4-E3/89A</text>
<text x="89.2" y="140">A</text>
<text x="94.3" y="140">C</text>
<text x="103" y="148.7" transform="rotate(-90 103 148.7)">C69</text>
<text x="105.8" y="147.6" transform="rotate(-90 105.8 147.6)">10U/10V</text>
</g>
<g font-size="1.1" fill="#008000">
<text x="51" y="35.8">1</text>
<text x="59.2" y="35.8">2</text>
<text x="56.1" y="38.8" transform="rotate(-90 56.1 38.8)">3</text>
<text x="87.5" y="45.8">1</text>
<text x="100.2" y="45.8">8</text>
<text x="87.5" y="48.4">5</text>
<text x="87.5" y="51.1">4</text>
<text x="87.5" y="53.7">6</text>
<text x="100.2" y="48.4">7</text>
<text x="100.2" y="53.7">3</text>
<text x="92.6" y="58" transform="rotate(-90 92.6 58)">2</text>
<text x="95.2" y="58" transform="rotate(-90 95.2 58)">9</text>
<text x="206.8" y="59.6">1</text>
<text x="218.2" y="59.6">8</text>
<text x="218.2" y="63.7">4</text>
<text x="206.8" y="71.6">2</text>
<text x="206.8" y="66.3">3</text>
<text x="206.8" y="68.9">9</text>
<text x="218.2" y="71.6">6</text>
<text x="218.2" y="68.9">7</text>
<text x="218.2" y="66.3">5</text>
<text x="43.1" y="88.8">1</text>
<text x="51.2" y="88.8">2</text>
<text x="48.2" y="91.8" transform="rotate(-90 48.2 91.8)">3</text>
<text x="87.5" y="100.1">1</text>
<text x="100.2" y="100.1">8</text>
<text x="206.8" y="100.1">1</text>
<text x="218.2" y="100.1">8</text>
<text x="87.5" y="102.7">5</text>
<text x="87.5" y="105.4">4</text>
<text x="100.2" y="102.7">7</text>
<text x="206.8" y="106.7">3</text>
<text x="218.2" y="106.7">5</text>
<text x="218.2" y="104.1">4</text>
<text x="87.5" y="108">6</text>
<text x="92.6" y="112.4" transform="rotate(-90 92.6 112.4)">2</text>
<text x="95.2" y="112.4" transform="rotate(-90 95.2 112.4)">9</text>
<text x="100.2" y="108">3</text>
<text x="206.8" y="112">2</text>
<text x="206.8" y="109.4">9</text>
<text x="218.2" y="112">6</text>
<text x="218.2" y="109.4">7</text>
</g>
</svg>
